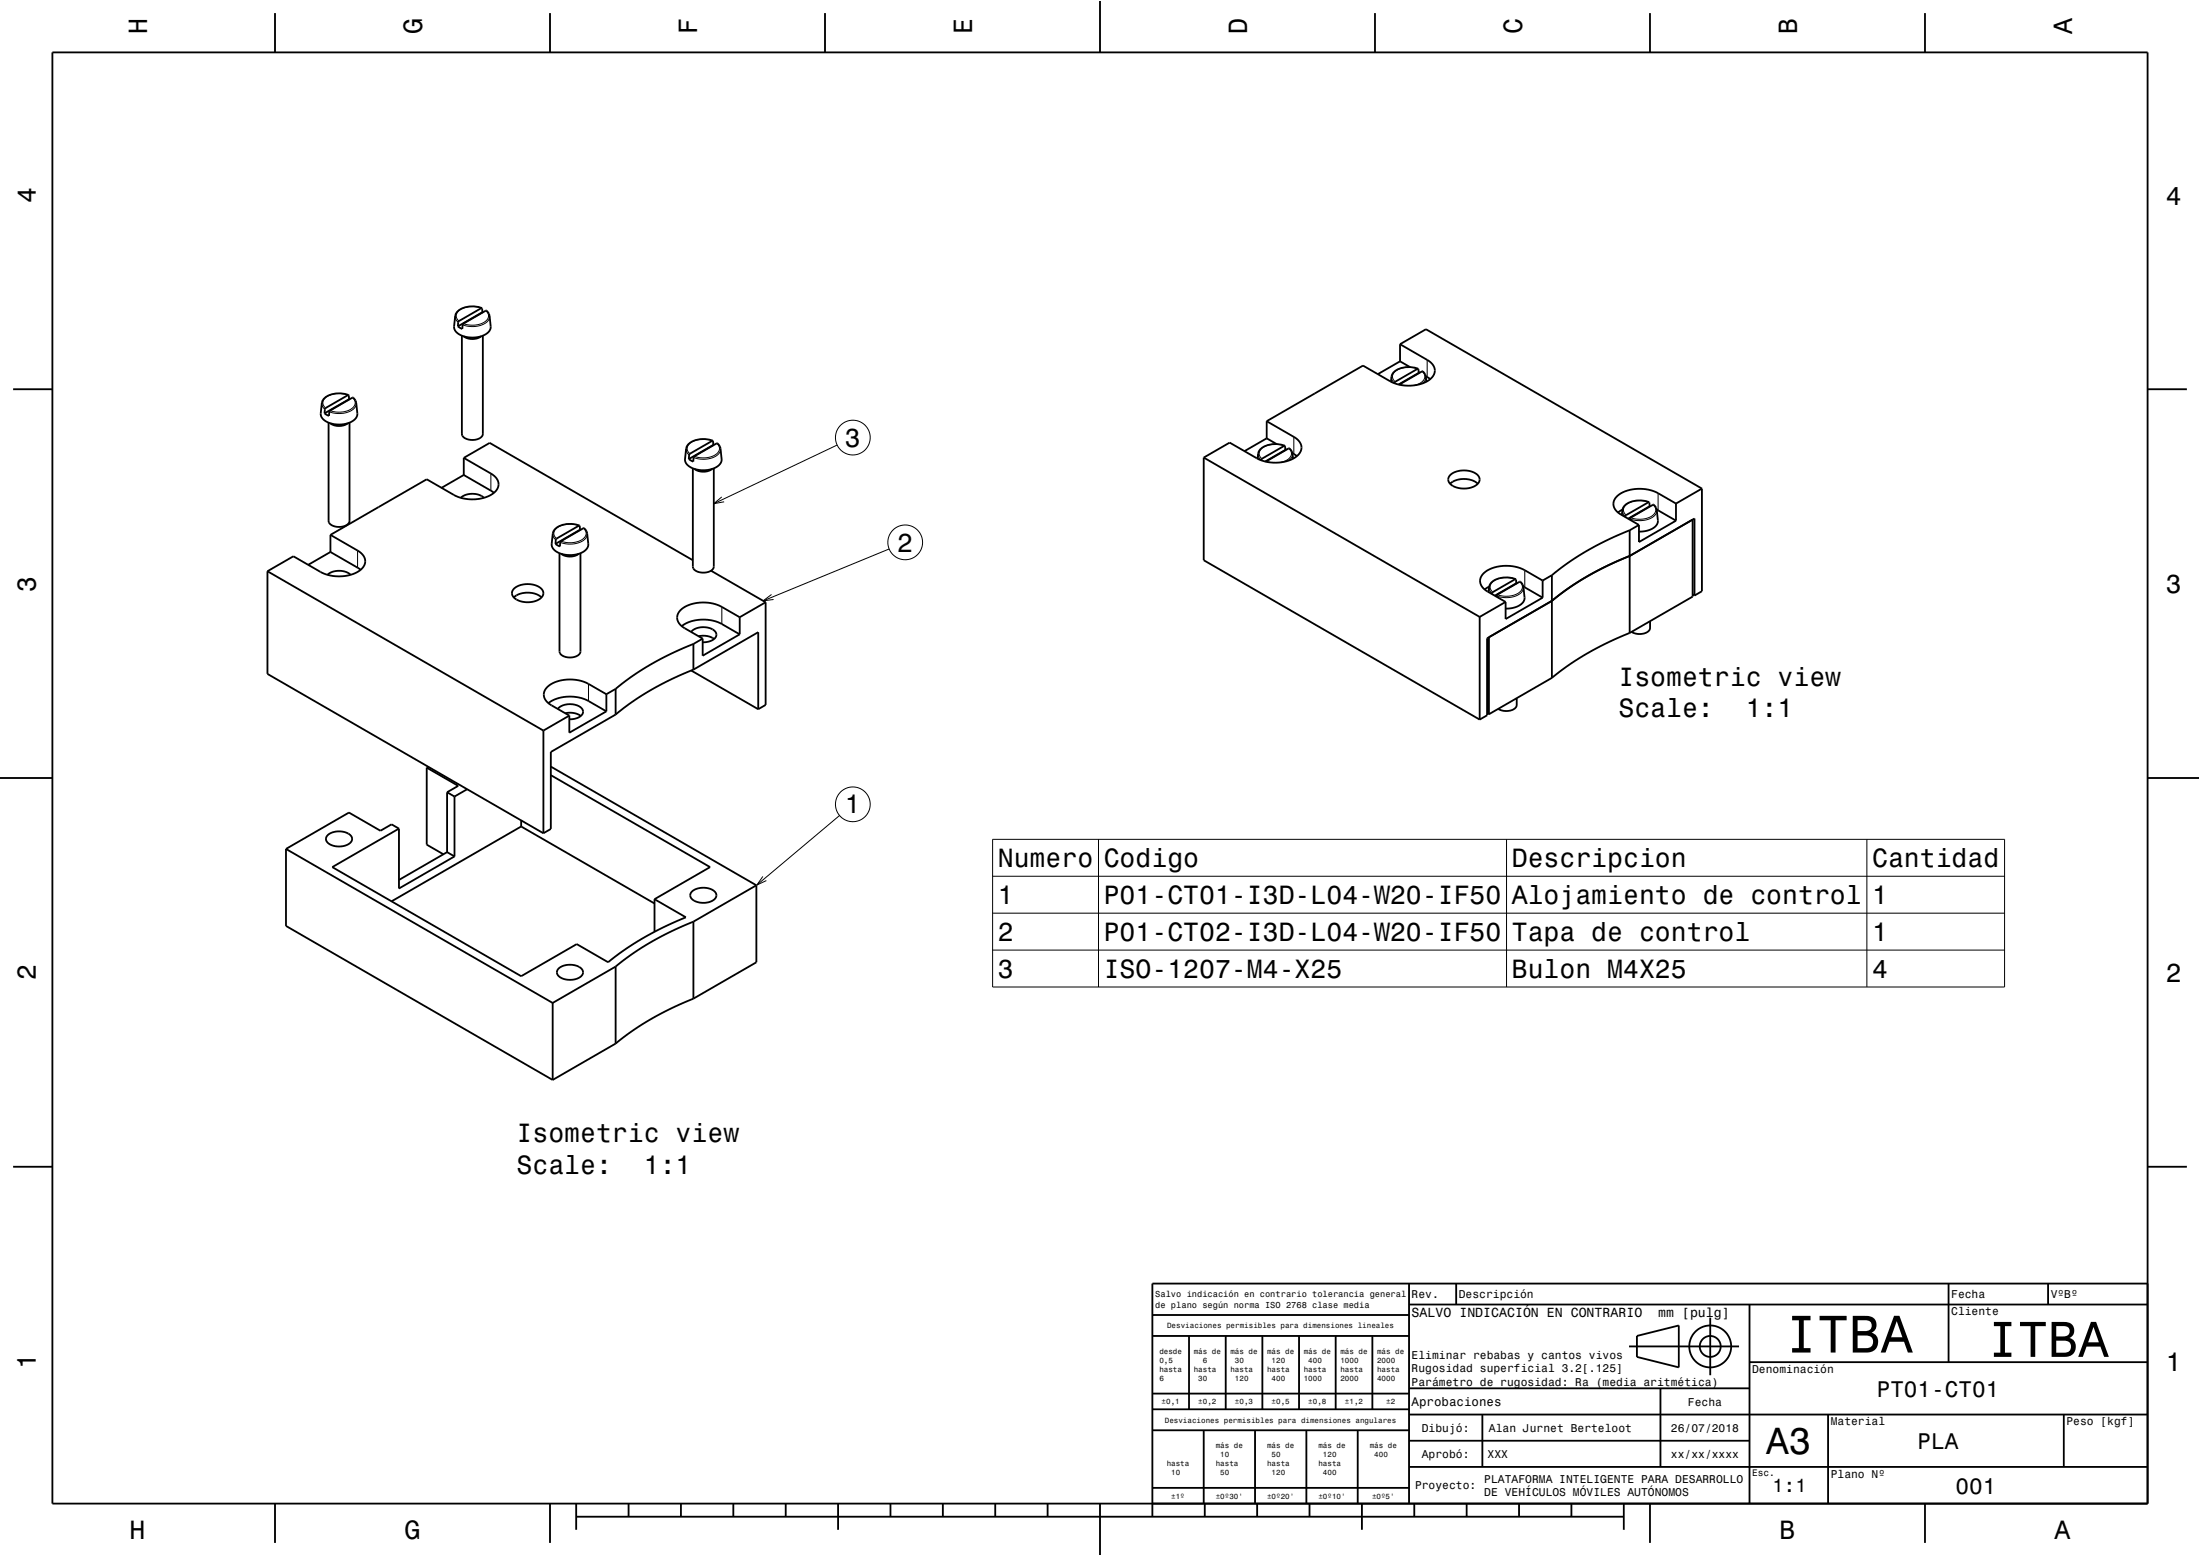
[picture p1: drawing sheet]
<svg xmlns="http://www.w3.org/2000/svg" width="420mm" height="297mm" viewBox="0 0 420 297" stroke-linecap="round" stroke-linejoin="round" font-family="sans-serif">
<g fill="none" stroke="#000" stroke-width=".35">
<path d="M10 10h400v277h-400zM52.5 2.5v7.5M105 2.5v7.5M157.5 2.5v7.5M210 0v10M262.5 2.5v7.5M315 2.5v7.5M367.5 2.5v7.5M91.9 58.8l-4.3 2.5-.1 .2-.1 .8M92 58.8a4.2 4.2 0 0 0-5 1.1l-.3 2.4a2.35 2.35 0 0 0 2.3 2 4.4 4.4 0 0 0 4.5-1.3l.2-.6-.2-2.1a1.1 1.1 0 0 0-.8-1l-4.2 2.5-.2 .2v.8l-.9-.5M92 58.8l.1 .8M92 58.8h-.1"/>
<path d="M92.1 59.6h.1M92.1 59.6l-4.7 2.7M2.5 74.3h7.5M66.5 75.4a4.2 4.2 0 0 0-4.9 1.1l-.4 2.4a2.35 2.35 0 0 0 2.3 2 4.4 4.4 0 0 0 4.6-1.3l.1-.6-.2-2.1a1.1 1.1 0 0 0-.7-1l-4.3 2.5-.2 1-.8-.5M66.5 75.4l-4.3 2.5-.2 .2v.8M66.5 75.4l.1 .8M66.6 76.2h.1M66.6 76.2l-4.6 2.7M88.2 64.1v18.7a1.83 1.83 0 0 0 2.2 1.2 1.67 1.67 0 0 0 1.8-1.2v-18.7M88.5 64.2a2.95 2.95 0 0 0 3.4 0M267.3 65.7l5.2 3a2.17 2.17 0 0 1 1.4 2.1 2.17 2.17 0 0 1-1.5 2 7.8 7.8 0 0 1-7 0l-5.2-3-18.4 10.6M267.3 65.7l4.9-2.9 52.7 30.5"/>
<path d="M267.3 69l1.9 1.1M267.3 69l-4.3 2.4M267.3 65.7v3.3M270.7 70.4l-4.3 2.5-.2 .3M270.7 70.4a4.1 4.1 0 0 0-4.9 1.1l-.3 1.4M270.7 70.4l.1 .8M270.8 71l.2 .1M270.8 71.2h.1M270.8 71.2l-3.8 2.2M272.2 71.8l.8 .6M272.3 72.9a2.32 2.32 0 0 0-.5-1.9l-.3-.1-4.4 2.5M410 74.3h7.5"/>
<path d="M62.7 80.7v18.7a1.82 1.82 0 0 0 2.2 1.2 1.67 1.67 0 0 0 1.8-1.2v-18.7M63.1 80.8a2.93 2.93 0 0 0 3.3 0M88 95a3.6 3.6 0 0 1 4.4 0M88.5 87.4l5.2 3a2.17 2.17 0 0 1 1.5 2.1 2.17 2.17 0 0 1-1.6 2 7.8 7.8 0 0 1-7 0l-5.1-3-18.4 10.6M88.5 90.7l5.8 3.4M88.5 87.4l5-2.9 38.8 22.4M88.5 90.7l-4.2 2.4M88.5 87.4v3.3M132.3 89.4v18.8a1.83 1.83 0 0 0 2.1 1.1 1.67 1.67 0 0 0 1.9-1.1v-18.8M132.6 89.5a2.95 2.95 0 0 0 3.3 0M136.1 84.1a4.2 4.2 0 0 0-5 1.1l-.3 2.4a2.35 2.35 0 0 0 2.3 2 4.4 4.4 0 0 0 4.5-1.3l.2-.6-.2-2.1a1.1 1.1 0 0 0-.8-1l-4.2 2.5-.2 .2v.8l-.9-.5M136.1 84.1l-4.4 2.5-.2 1"/>
<path d="M136.1 84.1l.1 .8M136.2 84.9h.1M136.2 84.9l-4.7 2.7M229.8 87.3l52.7 30.5M229.8 87.3v19.6l52.7 30.5M241.8 80.4l5.2 3a2.17 2.17 0 0 1 1.5 2.1 2.17 2.17 0 0 1-1.6 2 7.8 7.8 0 0 1-7 0l-5.1-3-5 2.8M241.8 83.7l1.9 1.1M241.8 83.7l-4.2 2.4M241.8 80.4v3.3M245.3 85.1l-4.4 2.5-.1 .3M245.3 85.1a4.1 4.1 0 0 0-5 1.1l-.2 1.4M245.3 85.1l.1 .8"/>
<path d="M245.4 85.7l.2 .1M245.4 85.9h.1M245.4 85.9l-3.9 2.2M246.7 86.5l.9 .6M246.9 87.6a2.34 2.34 0 0 0-.6-1.9l-.3-.1-4.3 2.5M276.8 92.3a4.3 4.3 0 0 1 5.3 0M276.9 90.6a4.2 4.2 0 0 1 5.4 .4 1.4 1.4 0 0 1-1.1 1.9 3.9 3.9 0 0 1-4.6-.9 1.14 1.14 0 0 1 .3-1.4zM309.7 97.3l-.8 .5M311.1 99.2l.2-.4 4.3-2.5a1.1 1.1 0 0 1 .7 1.1l.2 1.9a2.25 2.25 0 0 1-2.1 2l-1.5 .2M314.8 95.8l-4.4 2.5-.1 .4M314.8 95.8a4.2 4.2 0 0 0-5 1.2l-.2 1.3M314.8 95.8l.1 .8"/>
<path d="M314.9 96.6l.1 .1M314.9 96.6l-4.1 2.4M316.3 97.3l3.7 2.1M320 96.1l-3.4-2a7.4 7.4 0 0 0-8 .7 2.04 2.04 0 0 0 .8 3.4l3.5 2M320 96.1v3.3M320 99.4l-7.1 4.1v-3.3M324.9 93.3l-4.9 2.8M324.9 93.3v19.6l-1.4 .8M51.1 109l52.6 30.4M51.1 109v19.6l52.6 30.4M62.5 109.7a3.6 3.6 0 0 1 4.4 0M63.1 102.1l5.2 3a2.14 2.14 0 0 1 1.4 2 2.14 2.14 0 0 1-1.3 2 7.8 7.8 0 0 1-7.2 .1l-5.2-3-4.9 2.8"/>
<path d="M63.1 105.4l5.7 3.4M63.1 105.4l-4.3 2.4M63.1 102.1v3.3M98.1 114a4.3 4.3 0 0 1 5.3 0M98.2 112.3a4.2 4.2 0 0 1 5.4 .4 1.4 1.4 0 0 1-1.1 1.9 4.1 4.1 0 0 1-4.6-.8 1.13 1.13 0 0 1 .3-1.5zM106.8 105.6v18.7a1.83 1.83 0 0 0 2.2 1.2 1.67 1.67 0 0 0 1.8-1.2v-18.7M107.1 105.7a2.93 2.93 0 0 0 3.4 0M110.6 100.3a4.2 4.2 0 0 0-5 1.1l-.3 2.4a2.35 2.35 0 0 0 2.3 2 4.4 4.4 0 0 0 4.6-1.3l.1-.6-.2-2.1a1.09 1.09 0 0 0-.7-1l-4.3 2.5-.1 .2-.1 .8-.9-.5M110.6 100.3l-4.4 2.5-.1 .2-.1 .8M110.6 100.3l.1 .8M110.7 101.1h.1M110.7 101.1l-4.7 2.7"/>
<path d="M130.1 119.5a7.5 7.5 0 0 1 7.7-.4l3.4 2M135.7 108.9l10.5 6.1M141.2 117.8l-3.4-2a7.4 7.4 0 0 0-7.9 .7 2.04 2.04 0 0 0 .7 3.4l3.5 2M141.2 117.8v3.3M146.2 115l-5 2.8M146.2 115v19.6l-1.4 .8M282.5 117.8v19.6M284.3 112l-.9 .5M285.7 113.9l.1-.4 4.3-2.5a1.1 1.1 0 0 1 .7 1.1l.3 1.9a2.25 2.25 0 0 1-2.2 2l-1.5 .2M287.4 114.9l-4.9 2.9M289.4 110.5l-4.4 2.5-.2 .4M289.4 110.5a4.2 4.2 0 0 0-5 1.1l-.2 1.4"/>
<path d="M289.4 110.5l.1 .8M289.5 111.3l.1 .1M289.5 111.3l-4.1 2.4M290.8 112l3.7 2.1M294.5 110.8l-3.4-2a7.4 7.4 0 0 0-7.9 .7 2.04 2.04 0 0 0 .7 3.4l3.5 2M294.5 110.8v3.3M294.5 114.1l-7.1 4.1v-3.3M296.3 109.8l-1.8 1M296.3 114.7l-12.4 7.1v14.7l-1.4 .9M296.3 109.8v19.6M296.3 114.7l-12 6.9v14.7M311.1 101.2v19.6"/>
<path d="M311.1 106.1l12.4-7.1v14.7M311.1 106.1l12-6.9v14.7l-12 6.9M311.1 101.2l-4.2 1.8-3.7 2-3.5 2.2-3.4 2.6M311.1 106.1l-4.2 1.8-3.7 2-3.5 2.2-3.4 2.6M312.9 100.2l-1.8 1M315 118.6v1.3a1.87 1.87 0 0 1-2.2 1.1l-1.3-.4M323.1 113.5l.4 .2M103.7 139.4v19.6M104.7 134.2a7.5 7.5 0 0 1 7.6-.4l3.5 2M106.5 135.3a3.4 3.4 0 0 1 4.7 .1 1.24 1.24 0 0 1-1.1 1.7l-1.4 .2M107.9 136.1h1.6l.9 .2 .5 .4M108.7 136.6l-5 2.8"/>
<path d="M115.8 132.5l-3.5-2a7.4 7.4 0 0 0-7.9 .7 2.04 2.04 0 0 0 .8 3.3l3.5 2.1M115.8 132.5l1.7-1v4.9l-12.3 7.1v14.7l-1.5 .8M115.8 132.5v3.3M115.8 135.8l-7.1 4.1v-3.3M131.9 120.6a3.4 3.4 0 0 1 4.8 .1 1.24 1.24 0 0 1-1.1 1.7l-1.5 .2M132 128l12.8 7.4M132.4 122.9l-4.2 1.8-3.9 2.1-3.9 2.4-2.9 2.3M132.4 127.8l-4.2 1.8-3.9 2.1-3.7 2.3-3.1 2.4M132.4 122.9v4.9M132.4 127.8l12.4-7.1v14.7M133.4 121.4h1.6l1.3 .6M134.1 121.9l-1.7 1"/>
<path d="M141.2 121.1l-7.1 4.1v-3.3M283.9 136.1l.4 .2M289.6 133.3v1.3a1.87 1.87 0 0 1-2.3 1.1l-1.3-.4M296.3 129.4l-12 6.9M311.1 120.8l-4 1.8-4 2.1-3.4 2.1-3.4 2.6M0 148.5h10M62.6 159.4a3.4 3.4 0 0 1 4.5 .3 1.26 1.26 0 0 1-1.1 1.7 3.2 3.2 0 0 1-3.7-1 .97 .97 0 0 1 .3-1zM76.2 158.2l-12.8 7.3 36.1 20.8 10.6-6.1 6 3.5 3.3-2.5 3.5-2.2 3.7-2 4.3-1.9-5.9-3.5M76.2 158.2l-1.4-.9-2.2 1.3-6-3.5-12 6.9M76.2 158.2v11.4l10.6-6.1M81.5 146.5v14.7l3.1 1.9M81.5 146.5l6 3.5-2.1 1.2"/>
<path d="M81.8 146.4l-.3 .1M85.4 151.2l1.4 .8M85.4 151.2v11.5M86.8 152v11.5M89.2 150.6l-2.4 1.4M99.5 157.8l25.5 14.7M99.5 157.8l-24.7 14.2M99.5 156.6v1.2M105.2 148l30.4 17.5-10.6 6.1M105.2 146.3l39.2 22.7M410 148.5h10M54.6 162v14.7l50.9 29.4"/>
<path d="M54.6 162l50.9 29.4M85.4 162.7l1.4 .8M85.4 162.7l-9.2 5.3M125 171.6v6.3M132.1 170.1a3.4 3.4 0 0 1 4.6 .4 1.28 1.28 0 0 1-1.2 1.6 3.2 3.2 0 0 1-3.7-.9 .95 .95 0 0 1 .3-1.1zM132.4 175.9l-4.2 1.9-3.7 1.9-3.7 2.3-3.3 2.5M132.4 175.9v14.7M144.4 169v14.7l-12 6.9M144.4 169l-12 6.9M105.5 191.4l12-6.9v14.7l-12 6.9M105.5 191.4v14.7M106.7 184.8a3.4 3.4 0 0 1 4.5 .4 1.27 1.27 0 0 1-1.1 1.6 3.2 3.2 0 0 1-3.7-.9 .95 .95 0 0 1 .3-1.1z"/>
<path d="M132.4 190.6l-4.2 1.9-3.7 1.9-3.7 2.3-3.3 2.5M2.5 222.7h7.5M410 222.7h7.5M220 255h49M220 251h49M227 255v14M234 255v14M241 255v14M248 255v14M255 255v14M262 255v14M269 245v42"/>
<path d="M269 249h141M278 245v4M311 257h21M312.5 255l8-2v8l-8-2zM326.5 251.5v11M334 249v38M372 245v15M391 245v4M410 245h-190v44.5M220 273h49M220 269h49M220 266h49"/>
<path d="M229.8 273v14M239.6 273v14M249.4 273v14M259.2 273v14M269 280h141M269 275h65M269 270h141M269 265h65M283 270v10M317 265v15M334 260h76M349 270v17"/>
<path d="M394 270v10M52.5 287v7.5M105 287v7.5M110 289.5h200M110 287v5M120 287v2.5M130 287v2.5M140 287v2.5M150 287v2.5M160 287v5M170 287v2.5M180 287v2.5"/>
<path d="M190 287v2.5M200 287v2.5M210 287v10M220 284h49M230 287v2.5M240 287v2.5M250 287v2.5M260 287v5M270 287v2.5M280 287v2.5M290 287v2.5M300 287v2.5"/>
<path d="M310 287v5M315 287v7.5M367.5 287v7.5"/>
<circle cx="326.5" cy="257" r="2"/>
<circle cx="326.5" cy="257" r="4"/>
</g>
<g fill="none" stroke="#000" stroke-width=".19">
<path d="M91.9 58.8a4.2 4.2 0 0 0-4.7 1 1.2 1.2 0 0 0 .4 1.5M92.7 59.3a1.33 1.33 0 0 1 .5 1.4 1.33 1.33 0 0 1-1 .9 5 5 0 0 1-3.7 .2M61.4 76.9a1.36 1.36 0 0 0 .6 1.2M66.4 75.4a4.2 4.2 0 0 0-4.6 1 1.2 1.2 0 0 0 .4 1.5M67.3 75.9a1.32 1.32 0 0 1 .5 1.4 1.32 1.32 0 0 1-1.1 .9 5 5 0 0 1-3.7 .2M68 76.9a2.24 2.24 0 0 1-2.3 1.9l-1.5 .1-1.3-.3M86.9 60.3a1.36 1.36 0 0 0 .6 1.2M93.5 60.3a2.24 2.24 0 0 1-2.3 1.9l-1.5 .1-1.4-.3M265.6 71.9a1.35 1.35 0 0 0 .6 1.2M267.2 73.4l.7 .2M270.6 70.4a4.2 4.2 0 0 0-4.6 .9 1.19 1.19 0 0 0 .4 1.6M271.5 70.9a1.3 1.3 0 0 1 .5 1.3 1.3 1.3 0 0 1-1 1l-1 .4"/>
<path d="M272.2 71.9l-.1 .7-.6 .6M272.5 68.7v3.3M93.7 90.4v3.3M131 85.6l.1 .6 .5 .6M136 84.1a4.2 4.2 0 0 0-4.7 1 1.17 1.17 0 0 0 .4 1.5M136.8 84.6a1.33 1.33 0 0 1 .5 1.4 1.33 1.33 0 0 1-1 1 5 5 0 0 1-3.7 .1M137.6 85.6a2.25 2.25 0 0 1-2.3 2h-1.5l-1.4-.3M137.8 94.8l-1.5 1.3 1.9-.3M159.8 84.9l-23.5 11.2M240.2 86.6a1.35 1.35 0 0 0 .6 1.2M241.8 88.1l.6 .2M245.2 85.1a4.2 4.2 0 0 0-4.7 .9 1.19 1.19 0 0 0 .4 1.6"/>
<path d="M246 85.6a1.3 1.3 0 0 1 .5 1.3 1.3 1.3 0 0 1-.9 1l-1.1 .4M246.8 86.6l-.2 .7-.6 .6M247 83.4v3.3M309.7 97.4l.2 .7 .4 .5M314.7 95.8a4.2 4.2 0 0 0-4.6 1 1.18 1.18 0 0 0 .3 1.5M315.6 96.3a1.33 1.33 0 0 1 .5 1.4 1.33 1.33 0 0 1-1.1 1 5 5 0 0 1-3.7 .1M316.3 97.4a2.24 2.24 0 0 1-2.3 1.9l-1.5 .1-1.3-.4M316.6 94.1v3.3M68.3 105.1v3.3M105.5 101.8a1.36 1.36 0 0 0 .6 1.2M110.5 100.3a4.2 4.2 0 0 0-4.6 1 1.2 1.2 0 0 0 .3 1.5M111.4 100.8a1.33 1.33 0 0 1 .5 1.4 1.33 1.33 0 0 1-1.1 1 5 5 0 0 1-3.7 .1"/>
<path d="M112.1 101.8a2.24 2.24 0 0 1-2.3 2h-1.5l-1.3-.3M137.8 115.8v3.3M147.3 113.5l-1.6 1.2 2-.3M169.7 104.8l-24 9.9M284.3 112.1l.1 .5 .5 .7M289.3 110.5a4.2 4.2 0 0 0-4.7 1 1.17 1.17 0 0 0 .4 1.5M290.1 111a1.33 1.33 0 0 1 .5 1.4 1.33 1.33 0 0 1-1 1 5 5 0 0 1-3.8 .1M290.8 112.1a2.24 2.24 0 0 1-2.2 1.9l-1.5 .1-1.4-.4M291.1 108.8v3.3M112.3 130.5v3.3M160.3 155.7l-15.8 13.2M145.6 167.3l-1.1 1.6 1.8-.8"/>
<path d="M189.5 160.2h193.2v28.2h-193.2zM189.5 167.3h193.2M189.5 174.3h193.2M209.7 160.2v28.2M287.6 160.2v28.2M356.4 160.2v28.2M189.5 181.3h193.2"/>
<circle cx="162.8" cy="83.5" r="3.3"/>
<circle cx="172.8" cy="103.5" r="3.3"/>
<circle cx="162.8" cy="153.5" r="3.3"/>
</g>
<path d="M0 0h420v297h-420" fill="none" stroke="#fff" stroke-width=".19"/>
<text font-size="10.1" x="340.9" y="258.2">ITBA</text>
<text font-size="9.6" x="379.4" y="259">ITBA</text>
<text font-size="7.2" x="337.2" y="277.6">A3</text>
<g font-size="5">
<text x="28.1" y="6.5" transform="rotate(-90 28.1 6.5)">H</text>
<text x="80.6" y="6.5" transform="rotate(-90 80.6 6.5)">G</text>
<text x="133.1" y="6.5" transform="rotate(-90 133.1 6.5)">F</text>
<text x="185.6" y="6.5" transform="rotate(-90 185.6 6.5)">E</text>
<text x="238.1" y="6.5" transform="rotate(-90 238.1 6.5)">D</text>
<text x="290.6" y="6.5" transform="rotate(-90 290.6 6.5)">C</text>
<text x="343.1" y="6.5" transform="rotate(-90 343.1 6.5)">B</text>
<text x="395.6" y="6.5" transform="rotate(-90 395.6 6.5)">A</text>
<text x="6.8" y="38.7" transform="rotate(-90 6.8 38.7)">4</text>
<text x="413.5" y="39">4</text>
<text x="161.3" y="85.3">3</text>
<text x="171.3" y="105.3">2</text>
<text x="6.8" y="112.9" transform="rotate(-90 6.8 112.9)">3</text>
<text x="413.5" y="113.2">3</text>
<text x="309" y="130.9">Isometric view</text>
<text x="309" y="136.9">Scale:</text>
<text x="333.3" y="136.9">1:1</text>
<text x="161.3" y="155.3">1</text>
<text x="190.5" y="165.6">Numero</text>
<text x="210.7" y="165.6">Codigo</text>
<text x="288.6" y="165.6">Descripcion</text>
<text x="357.4" y="165.6">Cantidad</text>
<text x="190.5" y="172.6">1</text>
<text x="210.7" y="172.6">P01-CT01-I3D-L04-W20-IF50</text>
<text x="288.6" y="172.6">Alojamiento de control</text>
<text x="357.4" y="172.6">1</text>
<text x="190.5" y="179.7">2</text>
<text x="210.7" y="179.7">P01-CT02-I3D-L04-W20-IF50</text>
<text x="288.6" y="179.7">Tapa de control</text>
<text x="357.4" y="179.7">1</text>
<text x="6.8" y="187.1" transform="rotate(-90 6.8 187.1)">2</text>
<text x="190.5" y="186.7">3</text>
<text x="210.7" y="186.7">ISO-1207-M4-X25</text>
<text x="288.6" y="186.7">Bulon M4X25</text>
<text x="357.4" y="186.7">4</text>
<text x="413.5" y="187.4">2</text>
<text x="98.6" y="218">Isometric view</text>
<text x="98.6" y="224">Scale:</text>
<text x="122.9" y="224">1:1</text>
<text x="6.8" y="261.3" transform="rotate(-90 6.8 261.3)">1</text>
<text x="413.5" y="261.6">1</text>
<text x="24.7" y="293.8">H</text>
<text x="77.2" y="293.8">G</text>
<text x="339.7" y="293.8">B</text>
<text x="392.2" y="293.8">A</text>
</g>
<g font-size="4.3">
<text x="358.3" y="266.6">PT01-CT01</text>
<text x="366.1" y="276.6">PLA</text>
<text x="373.3" y="285.1">001</text>
</g>
<text font-size="3.6" x="338.4" y="284.8">1:1</text>
<g font-size="2.5">
<text x="269.5" y="251.4">SALVO INDICACIÓN EN CONTRARIO</text>
<text x="316.6" y="251.4">mm [pulg]</text>
</g>
<text font-size="2.4" x="269.5" y="268.4">Aprobaciones</text>
<g font-size="2.2">
<text x="269.5" y="247.8">Rev.</text>
<text x="278.5" y="247.8">Descripción</text>
<text x="372.5" y="247.8">Fecha</text>
<text x="372.5" y="251.1">Cliente</text>
<text x="391.5" y="247.8">VºBº</text>
<text x="269.5" y="259.3">Eliminar rebabas y cantos vivos</text>
<text x="269.5" y="261.9">Rugosidad superficial 3.2[.125]</text>
<text x="334.5" y="262.1">Denominación</text>
<text x="269.5" y="264.5">Parámetro de rugosidad: Ra (media aritmética)</text>
<text x="322.2" y="268.3">Fecha</text>
<text x="271.4" y="273.3">Dibujó:</text>
<text x="284.2" y="273.3">Alan Jurnet Berteloot</text>
<text x="319" y="273.3">26/07/2018</text>
<text x="349.5" y="272.1">Material</text>
<text x="394.5" y="272.1">Peso [kgf]</text>
<text x="271.4" y="278.3">Aprobó:</text>
<text x="284" y="278.3">XXX</text>
<text x="319" y="278.3">xx/xx/xxxx</text>
<text x="270.1" y="284.3">Proyecto:</text>
<text x="283.4" y="283">PLATAFORMA INTELIGENTE PARA DESARROLLO</text>
<text x="283.4" y="285.6">DE VEHÍCULOS MÓVILES AUTÓNOMOS</text>
<text x="349.5" y="282.1">Plano Nº</text>
</g>
<text font-size="1.8" x="334.5" y="281.7">Esc.</text>
<g font-size="1.7">
<text x="220.6" y="247.6">Salvo indicación en contrario tolerancia general</text>
<text x="220.6" y="249.6">de plano según norma ISO 2768 clase media</text>
</g>
<g font-size="1.4">
<text x="222.8" y="253.5">Desviaciones permisibles para dimensiones lineales</text>
<text x="221.3" y="258.4">desde</text>
<text x="221.3" y="260.2">0,5</text>
<text x="221.3" y="261.9">hasta</text>
<text x="221.3" y="263.6">6</text>
<text x="227.9" y="258.4">más de</text>
<text x="227.9" y="261.9">hasta</text>
<text x="228.8" y="263.6">30</text>
<text x="229.6" y="260.2">6</text>
<text x="234.9" y="258.4">más de</text>
<text x="234.9" y="261.9">hasta</text>
<text x="235.8" y="260.2">30</text>
<text x="235.8" y="263.6">120</text>
<text x="241.9" y="258.4">más de</text>
<text x="241.9" y="261.9">hasta</text>
<text x="242.8" y="260.2">120</text>
<text x="242.8" y="263.6">400</text>
<text x="248.9" y="258.4">más de</text>
<text x="248.9" y="261.9">hasta</text>
<text x="248.9" y="263.6">1000</text>
<text x="249.8" y="260.2">400</text>
<text x="255.9" y="258.4">más de</text>
<text x="255.9" y="260.2">1000</text>
<text x="255.9" y="261.9">hasta</text>
<text x="255.9" y="263.6">2000</text>
<text x="262.9" y="258.4">más de</text>
<text x="262.9" y="260.2">2000</text>
<text x="262.9" y="261.9">hasta</text>
<text x="262.9" y="263.6">4000</text>
<text x="221.8" y="268">±0,1</text>
<text x="228.8" y="268">±0,2</text>
<text x="235.8" y="268">±0,3</text>
<text x="242.8" y="268">±0,5</text>
<text x="249.8" y="268">±0,8</text>
<text x="256.8" y="268">±1,2</text>
<text x="264.6" y="268">±2</text>
<text x="222.4" y="271.5">Desviaciones permisibles para dimensiones angulares</text>
<text x="222.7" y="279.9">hasta</text>
<text x="223.6" y="281.6">10</text>
<text x="232.1" y="276.4">más de</text>
<text x="232.1" y="279.9">hasta</text>
<text x="233" y="278.2">10</text>
<text x="233" y="281.6">50</text>
<text x="241.9" y="276.4">más de</text>
<text x="241.9" y="279.9">hasta</text>
<text x="242.8" y="278.2">50</text>
<text x="242.8" y="281.6">120</text>
<text x="251.7" y="276.4">más de</text>
<text x="251.7" y="279.9">hasta</text>
<text x="252.6" y="278.2">120</text>
<text x="252.6" y="281.6">400</text>
<text x="261.5" y="276.4">más de</text>
<text x="262.4" y="278.2">400</text>
<text x="223.6" y="286">±1º</text>
<text x="232.1" y="286">±0º30'</text>
<text x="241.9" y="286">±0º20'</text>
<text x="251.7" y="286">±0º10'</text>
<text x="261.9" y="286">±0º5'</text>
</g>
</svg>
